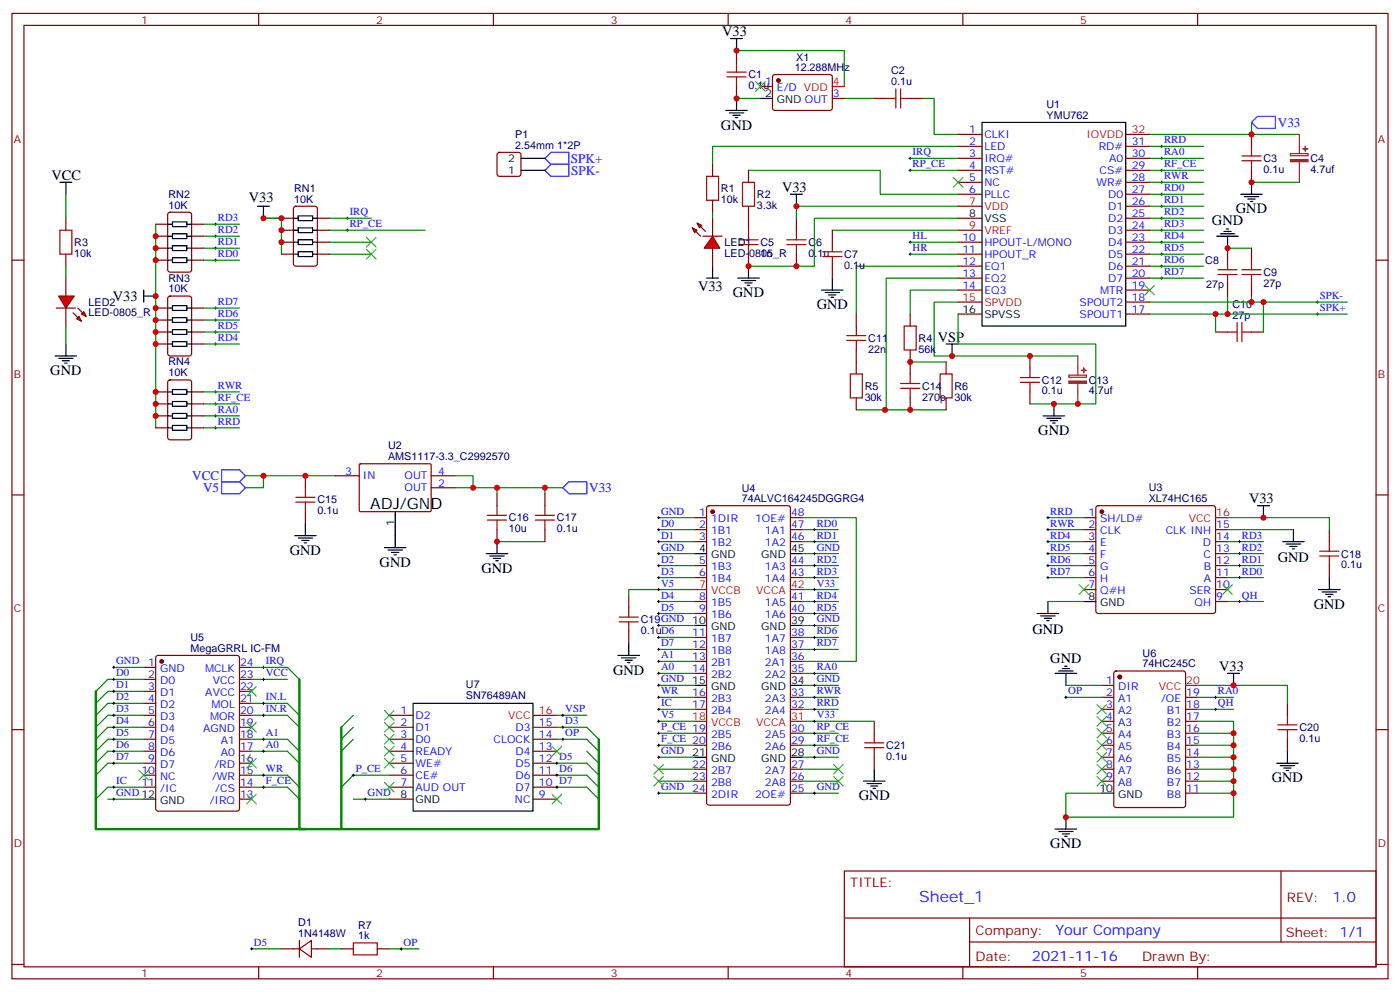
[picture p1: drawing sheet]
<svg xmlns="http://www.w3.org/2000/svg" width="412mm" height="292mm" viewBox="0 0 412 292" stroke-linecap="round" stroke-linejoin="round" font-family="sans-serif">
<g fill="none" stroke="#008700" stroke-width=".35">
<path d="M217 14.9h31.7v10.6M368.7 36.1v3.5M97 64.3h12.4M60 119h10.6M60 126h10.6M72.3 140.1h26.5M77.6 140.1v3.6h-5.3M134.1 140.1h5.2v3.6h-5.2M139.3 143.7h26.5M146.4 159.5h14.1M146.4 143.7v1.7M160.5 143.7v1.7"/>
<path d="M33.5 196.6h8.8M74.1 196.6h10.6l3.5 3.5M42.3 200.1h-10.6l-3.5 3.5M42.3 203.6h-10.6l-3.5 3.6M42.3 207.2h-10.6l-3.5 3.5M42.3 210.7h-10.6l-3.5 3.5M42.3 214.2h-10.6l-3.5 3.5M42.3 217.7h-10.6l-3.5 3.6M74.1 207.2h10.6l3.5 3.5M74.1 210.7h10.6l3.5 3.5M74.1 217.7h10.6l3.5 3.6M74.1 200.1h10.6"/>
<path d="M104.1 210.7l-3.6 3.5M104.1 214.2l-3.6 3.5M104.1 217.7l-3.6 3.6M164 217.7h8.9l3.5 3.6M164 214.2h8.9l3.5 3.5M164 210.7h8.9M31.7 235.4h10.6M42.3 221.3h-10.6l-3.5 3.5M42.3 224.8h-10.6l-3.5 3.5M42.3 231.8h-10.6l-3.5 3.6M74.1 221.3h10.6l3.5 3.5M74.1 228.3h10.6l3.5 3.5"/>
<path d="M74.1 231.8h10.6l3.5 3.6M104.1 235.4h10.6M114.7 228.3h-10.6l-3.6 3.5M164 224.8h8.9l3.5 3.5M164 228.3h8.9l3.5 3.5M164 231.8h8.9l3.5 3.6M172.9 221.3l3.5 3.5M74.1 279.5h8.8"/>
</g>
<g fill="none" stroke="#a10000" stroke-width=".35">
<path d="M217 18.4v2.8M214.1 22.6h5.7M214.1 21.2h5.7M217 22.6v2.9M17.6 67.8h3.6v7.1h-3.6zM87.1 147.9h5.7M87.1 146.5h5.7M90 143.7v2.8M90 147.9v2.8M143.6 153.2h5.6M143.6 151.8h5.6M146.4 148.9v2.9"/>
<path d="M146.4 153.2v2.8M157.7 153.2h5.6M157.7 151.8h5.6M160.5 148.9v2.9M160.5 153.2v2.8M391.6 159.5v2.8M185.2 178.9v2.9M388.8 163.8h5.6M388.8 162.3h5.6M391.6 163.8v2.8M182.4 183.2h5.6M182.4 181.8h5.6"/>
<path d="M185.2 183.2v2.8M254.7 218.8h5.6M257.5 216v2.8M376.4 214.9h5.7M376.4 213.5h5.7M379.2 210.7v2.8M379.2 214.9v2.8M254.7 220.2h5.6M257.5 220.2v2.8"/>
</g>
<g fill="none" stroke="#870000" stroke-width=".35">
<path d="M3.5 4h405.4v284.3h-405.4zM7.1 7.5h398.2v277.3h-398.2zM76.2 4v3.5M145.3 4v3.5M214.5 4v3.5M217 14.9v3.5M283.6 4v3.5M352.8 4v3.5M217 25.5v3.5M146.6 45.1l.5-.2h5.7l.5 .2 .2 .5v5.6l-.3 .5-.4 .2h-5.7l-.5-.2-.2-.5v-5.6zM3.5 76.6h3.6M19.4 64.3v3.5"/>
<path d="M19.4 74.9v3.5M405.3 76.6h3.6M105.9 136.8l.3-.2h20.6l.2 .3-.1 13.6-.3 .2h-20.6l-.2-.3zM3.5 145.8h3.6M90 140.1v3.6M90 150.7v3.5M98.8 140.1h7M127 140.1h7.1M127 143.7h7.1M146.4 145.4v3.5M146.4 156v3.5M160.5 145.4v3.5"/>
<path d="M160.5 156v3.5M391.6 156v3.5M405.3 145.8h3.6M185.2 175.4v3.5M391.6 166.6v3.5M42.3 196.6h3.6M46.1 193.2l.5-.2h23.2l.7 .5 .1 44.7-.5 .6-23.5 .1-.7-.5v-44.7zM70.6 196.6h3.5M185.2 186v3.5M3.5 214.9h3.6M42.3 200.1h3.6M42.3 203.6h3.6"/>
<path d="M42.3 207.2h3.6M42.3 210.7h3.6M42.3 214.2h3.6M42.3 217.7h3.6M70.6 200.1h3.5M70.6 203.6h3.5M70.6 207.2h3.5M70.6 210.7h3.5M70.6 214.2h3.5M70.6 217.7h3.5M114.7 210.7h7M114.7 214.2h7"/>
<path d="M114.7 217.7h7M157 210.7h7M157 214.2h7M157 217.7h7M257.5 212.4v3.6M379.2 207.2v3.5M379.2 217.7v3.6M405.3 214.9h3.6M42.3 221.3h3.6M42.3 224.8h3.6M42.3 228.3h3.6M42.3 231.8h3.6"/>
<path d="M70.6 221.3h3.5M70.6 224.8h3.5M70.6 228.3h3.5M70.6 231.8h3.5M70.6 235.4h3.5M114.7 221.3h7M114.7 224.8h7M114.7 228.3h7M114.7 231.8h7M114.7 235.4h7M157 221.3h7M157 224.8h7"/>
<path d="M157 228.3h7M157 231.8h7M157 235.4h7M257.5 223v3.6M248.7 256.5h156.6v28.3h-156.6zM377.3 256.6v20.8M82.9 279.5h5.3M88.2 279.5l3.5-2.5v4.9zM88.2 277v4.9M91.7 279.5h5.3M248.7 270.4h156.5M285.6 277.4h119.6"/>
<path d="M285.6 270.4v14.1M3.5 284.1h3.6M76.2 284.8v3.5M145.3 284.8v3.5M214.5 284.8v3.5M283.6 284.8v3.5M352.8 284.8v3.5M405.3 284.1h3.6"/>
</g>
<g fill="none" stroke="#000" stroke-width=".35">
<path d="M153.5 50.2h7M153.5 46.6h7M209.9 78.4v3.5M208.1 81.9h3.6M116.4 150.7v10.6M146.4 159.5v3.6M113.2 161.3h6.4M114.3 162h4.2M115.4 162.7h2.1M116.1 163.4h.7M143.2 163.1h6.4M144.3 163.8h4.2"/>
<path d="M145.3 164.5h2.2M146 165.2h.8M388.4 173.6h6.4M389.5 174.3h4.2M390.5 175h2.1M391.2 175.8h.7M391.6 170.1v3.5M182 193h6.4M183.1 193.7h4.2M184.1 194.5h2.2M184.9 195.2h.7M185.2 189.5v3.5"/>
<path d="M121.7 207.2h35.3v31.7h-35.3zM42.3 235.4h3.6M254.4 230.1h6.3M255.4 230.8h4.2M256.5 231.5h2.1M257.2 232.2h.7M257.5 226.6v3.5M376.1 224.8h6.3M377.1 225.5h4.3M378.2 226.2h2.1M378.9 226.9h.7M379.2 221.3v3.5"/>
</g>
<g fill="none" stroke="#000" stroke-width=".29">
<path d="M267.8 46.6h.7M268.1 46.3v.7M63.1 66h.8M63.1 69.6h.8M63.1 73.1h.8M63.1 76.6h.8M63.5 65.7v.7M63.5 69.2v.7M63.5 72.7v.7M63.5 76.3v.7M102 67.8h.7M102 64.3h.7"/>
<path d="M102.3 63.9v.7M102.3 67.5v.7M63.1 90.7h.8M63.1 94.3h.8M63.1 97.8h.8M63.5 90.4v.7M63.5 93.9v.7M63.5 97.4v.7M63.1 101.3h.8M63.1 119h.8M63.5 101v.7M63.5 118.6v.7"/>
<path d="M63.1 126h.8M63.5 125.7v.7M33.2 196.6h.7M33.5 196.2v.7M33.5 199.7v.7M77.3 196.6h.7M77.6 196.2v.7M77.6 199.7v.7M33.2 200.1h.7M33.2 203.6h.7M33.2 207.2h.7M33.2 210.7h.7"/>
<path d="M33.2 214.2h.7M33.2 217.7h.7M33.5 203.3v.7M33.5 206.8v.7M33.5 210.3v.7M33.5 213.9v.7M33.5 217.4v.7M77.3 200.1h.7M77.3 207.2h.7M77.3 210.7h.7M77.3 217.7h.7M77.6 206.8v.7"/>
<path d="M77.6 210.3v.7M77.6 217.4v.7M165.5 210.7h.7M165.5 214.2h.7M165.8 210.3v.7M165.8 213.9v.7M33.2 221.3h.7M33.2 224.8h.7M33.2 231.8h.7M33.2 235.4h.7M33.5 220.9v.7M33.5 224.4v.7"/>
<path d="M33.5 231.5v.7M33.5 235v.7M77.3 221.3h.7M77.3 228.3h.7M77.3 231.8h.7M77.6 220.9v.7M77.6 228v.7M77.6 231.5v.7M107.2 235.4h.7M107.6 235v.7M73.7 279.5h.7M74.1 279.1v.7"/>
</g>
<path d="M370.4 34.3h5.3v3.5h-5.3l-1.7-1.7zM160.5 50.2l1.8-1.8h5.3v3.5h-5.3zM160.5 46.6l1.8-1.7h5.3v3.5h-5.3zM65.3 138.4h5.3l1.7 1.7-1.7 1.8h-5.3zM65.3 141.9h5.3l1.7 1.8-1.7 1.7h-5.3zM165.8 143.7l1.8-1.8h5.3v3.5h-5.3z" fill="none" stroke="#00f" stroke-width=".35"/>
<circle cx="47.6" cy="194.8" r=".53" fill="#870000" stroke="#870000" stroke-width=".35"/>
<path d="M28.2 203.6v40.6h148.2v-26.5M88.2 200.1v44.1h1.8M100.5 214.2v30" fill="none" stroke="#008700" stroke-width=".71"/>
<g fill="#f00" stroke="#870000" stroke-width=".35">
<path d="M17.3 87.2h4.6l-2.5 3.5z"/>
<path d="M16.6 90.7h5.6z"/>
</g>
<g fill="#870000" stroke="#870000" stroke-width=".35">
<path d="M22.9 90.7l1.4 1.4z"/>
<path d="M21.5 92.1l1.4 1.5z"/>
</g>
<g fill="#f00" stroke="#870000" stroke-width=".35">
<path d="M24 92.5l.7-.7 .7 1.4z"/>
<path d="M22.6 93.9l.7-.7 .7 1.4z"/>
</g>
<g fill="none" stroke="#870000" stroke-width=".35">
<path d="M257.5 29h3.6M268.1 29h3.5M368.7 39.6v3.5M209.9 48.4v3.5M209.9 59v3.5M220.5 50.2v3.5M368.7 50.2v3.5M45.9 76.6h3.5M45.9 73.1h3.5M45.9 69.6h3.5M45.9 66h3.5M49.6 62.7l.5-.2h5.6l.7 .4v16.5l-.4 .7-5.9 .1-.7-.5v-16.5z"/>
<path d="M56.4 76.6h3.6M56.4 73.1h3.6M56.4 69.6h3.6M56.4 66h3.6M82.9 64.3h3.5M82.9 67.8h3.5M82.9 71.3h3.5M82.9 74.9h3.5M86.7 61l.4-.3h5.7l.6 .5 .1 16.5-.5 .6-5.9 .1-.6-.5-.1-16.4zM93.5 64.3h3.5M93.5 67.8h3.5M93.5 71.3h3.5"/>
<path d="M93.5 74.9h3.5M220.5 60.7v7.1M220.5 74.9v3.5M234.6 64.3v3.5M234.6 74.9v3.5M245.2 67.8v3.5M245.2 78.4v3.5M361.6 73.1v3.5M368.7 73.1v3.5M19.4 81.9v5.3M19.4 90.7v5.3M45.9 97.8h3.5"/>
<path d="M45.9 94.3h3.5M45.9 90.7h3.5M49.6 87.4l.5-.2h5.6l.7 .4v16.5l-.4 .7h-5.9l-.7-.4v-16.5zM56.4 97.8h3.6M56.4 94.3h3.6M56.4 90.7h3.6M252.2 92.5v3.5M268.1 92.5v3.5M358.1 97.8h3.5M361.6 83.7v3.5M368.7 97.8h3.5M368.7 83.7v3.5"/>
<path d="M45.9 101.3h3.5M45.9 119h3.5M45.9 115.4h3.5M49.6 112.1l.5-.2h5.6l.7 .4v16.5l-.4 .7h-5.9l-.7-.4v-16.5zM56.4 101.3h3.6M56.4 119h3.6M56.4 115.4h3.6M252.2 103.1v7M252.2 117.2v3.5M268.1 103.1v7M268.1 117.2v3.5M278.7 106.6v3.5"/>
<path d="M278.7 117.2v3.5M303.4 104.8v3.6M303.4 115.4v3.6M45.9 126h3.5M45.9 122.5h3.5M56.4 126h3.6M56.4 122.5h3.6M100.5 279.5h3.6M111.1 279.5h3.6"/>
</g>
<g fill="none" stroke="#000" stroke-width=".35">
<path d="M17.6 53.7h3.6M19.4 53.7v3.5M232.8 57.2h3.6M234.6 57.2v3.5M365.5 57.2h6.3M366.5 57.9h4.3M367.6 58.6h2.1M368.3 59.3h.7M368.7 53.7v3.5M49.4 76.6h1.4M49.4 73.1h1.4M49.4 69.6h1.4"/>
<path d="M49.4 66h1.4M50.8 75.9h4.2v1.4h-4.2zM50.8 72.4h4.2v1.4h-4.2zM50.8 68.9h4.2v1.4h-4.2zM50.8 65.3h4.2v1.4h-4.2zM55 76.6h1.4M55 73.1h1.4M55 69.6h1.4M55 66h1.4M75.8 60.7h3.6M77.6 60.7v3.6M86.4 64.3h1.4"/>
<path d="M86.4 67.8h1.4M86.4 71.3h1.4M86.4 74.9h1.4M87.8 63.6h4.3v1.4h-4.3zM87.8 67.1h4.3v1.4h-4.3zM87.8 70.6h4.3v1.4h-4.3zM87.8 74.2h4.3v1.4h-4.3zM92.1 64.3h1.4M92.1 67.8h1.4M92.1 71.3h1.4M92.1 74.9h1.4M220.5 78.4v3.5"/>
<path d="M358.4 69.6h6.4M359.5 68.9h4.2M360.5 68.2h2.2M361.2 67.5h.7M361.6 69.6v3.5M42.3 87.2h3.6M42.3 85.4v3.6M49.4 97.8h1.4M49.4 94.3h1.4M49.4 90.7h1.4M50.8 97.1h4.2v1.4h-4.2zM50.8 93.6h4.2v1.4h-4.2z"/>
<path d="M50.8 90h4.2v1.4h-4.2zM55 97.8h1.4M55 94.3h1.4M55 90.7h1.4M217.3 81.9h6.4M218.4 82.6h4.2M219.4 83.3h2.1M220.1 84h.7M242 85.4h6.4M243.1 86.1h4.2M244.1 86.9h2.1M244.8 87.6h.7"/>
<path d="M245.2 81.9v3.5M16.2 104.8h6.4M17.3 105.6h4.2M18.3 106.3h2.2M19 107h.8M19.4 101.3v3.5M49.4 101.3h1.4M49.4 119h1.4M49.4 115.4h1.4M50.8 100.6h4.2v1.4h-4.2zM50.8 118.3h4.2v1.4h-4.2zM50.8 114.7h4.2v1.4h-4.2z"/>
<path d="M55 101.3h1.4M55 119h1.4M55 115.4h1.4M278.7 101.3h3.5M280.5 101.3v3.5M310.4 119v3.5M49.4 126h1.4M49.4 122.5h1.4M50.8 125.3h4.2v1.4h-4.2zM50.8 121.8h4.2v1.4h-4.2zM55 126h1.4M55 122.5h1.4"/>
<path d="M307.3 122.5h6.3M308.3 123.2h4.3M309.4 123.9h2.1M310.1 124.6h.7"/>
</g>
<g fill="none" stroke="#008700" stroke-width=".35">
<path d="M248.7 29h8.8M271.6 29h3.6v10.6h7M338.7 39.6h44.1M19.4 57.2v7.1M220.5 50.2h38.8v7h22.9M268.1 50.2h14.1M268.1 46.6h14.1M282.2 43.1h-72.3v5.3M338.7 53.7h15.8M338.7 57.2h15.8M338.7 50.2h15.8M338.7 46.6h15.8"/>
<path d="M338.7 43.1h15.8M368.7 53.7h14.1M19.4 78.4v3.5M45.9 66v60M60 73.1h10.6M60 76.6h10.6M60 69.6h10.6M60 66h10.6M82.9 64.3h-5.3h5.3v10.6M97 67.8h28.2M97 74.9h12.4M97 71.3h12.4"/>
<path d="M209.9 62.5v1.8M245.2 67.8h37M268.1 74.9h14.1M268.1 71.3h14.1M282.2 64.3h-42.3v14.1h-19.4M282.2 60.7h-47.6v3.6M282.2 78.4h-30v14.1M338.7 74.9h15.8M338.7 71.3h15.8M338.7 64.3h15.8M338.7 78.4h15.8M338.7 67.8h15.8"/>
<path d="M338.7 60.7h15.8M361.6 73.1h7.1M19.4 96v5.3M60 97.8h10.6M60 94.3h10.6M60 90.7h10.6M282.2 92.5v8.8h40.6v17.7h-19.4M282.2 89h-7v15.8h42.3M282.2 85.4h-14.1v7.1M282.2 81.9h-21.1v38.8h-8.9M338.7 92.5h58.2M338.7 89h58.2"/>
<path d="M338.7 81.9h15.8M358.1 92.5v5.3M361.6 87.2v5.3M368.7 87.2v1.8M372.2 89v8.8M60 101.3h10.6M60 115.4h10.6M268.1 106.6h10.6M60 122.5h10.6M260.7 120.7h18M97 279.5h3.5M114.7 279.5h8.8"/>
</g>
<g fill="none" stroke="#000" stroke-width=".29">
<path d="M267.8 50.2h.7M268.1 49.8v.7M341.8 57.2h.7M341.8 53.7h.7M341.8 50.2h.7M341.8 46.6h.7M341.8 43.1h.7M342.2 42.8v.7M342.2 46.3v.7M342.2 49.8v.7M342.2 53.3v.7M342.2 56.9v.7"/>
<path d="M267.8 74.9h.7M267.8 71.3h.7M268.1 71v.7M268.1 74.5v.7M341.8 78.4h.7M341.8 74.9h.7M341.8 71.3h.7M341.8 67.8h.7M341.8 64.3h.7M341.8 60.7h.7M342.2 60.4v.7M342.2 63.9v.7"/>
<path d="M342.2 67.5v.7M342.2 71v.7M342.2 74.5v.7M342.2 78v.7M341.8 81.9h.7M342.2 81.6v.7M387.7 92.5h.7M387.7 89h.7M388.1 88.6v.7M388.1 92.1v.8M63.1 115.4h.8M63.5 115.1v.7"/>
<path d="M63.1 122.5h.8M63.5 122.1v.7M103.7 228.3h.7M104.1 228v.7M163.7 228.3h.7M163.7 231.8h.7M163.7 224.8h.7M164 224.4v.7M164 228v.7M164 231.5v.7M117.8 279.5h.7M118.2 279.1v.7"/>
</g>
<g fill="none" stroke="#a10000" stroke-width=".35">
<path d="M261.1 29h2.8M263.9 26.2v5.6M265.3 29h2.8M265.3 26.2v5.6M208.1 51.9h3.6v7.1h-3.6zM218.7 53.7h3.5v7h-3.5zM365.8 47.3h5.7M365.8 45.9h5.7M368.7 43.1v2.8M368.7 47.3v2.9M217.7 72h5.6M217.7 70.6h5.6"/>
<path d="M220.5 67.8v2.8M220.5 72v2.9M231.8 72h5.6M231.8 70.6h5.6M234.6 67.8v2.8M234.6 72v2.9M242.4 75.6h5.6M242.4 74.2h5.6M245.2 71.3v2.9M245.2 75.6v2.8M358.8 79.4h5.6M361.6 76.6v2.8"/>
<path d="M365.8 79.4h5.7M368.7 76.6v2.8M249.4 98.8h5.7M252.2 96v2.8M266.3 96h3.6v7.1h-3.6zM358.8 80.9h5.6M361.6 97.8h2.8M361.6 80.9v2.8M364.4 95v5.6M365.8 97.8h2.9M365.8 95v5.6M365.8 80.9h5.7"/>
<path d="M368.7 80.9v2.8M249.4 100.3h5.7M250.5 110.1h3.5v7.1h-3.5zM252.2 100.3v2.8M265.3 114.4h5.6M265.3 113h5.6M268.1 110.1v2.9M268.1 114.4v2.8M276.9 110.1h3.6v7.1h-3.6zM300.6 112.6h5.6M300.6 111.2h5.6M303.4 108.4v2.8"/>
<path d="M303.4 112.6v2.8M104.1 277.7h7v3.5h-7z"/>
</g>
<path d="M382.8 39.6v5.6M380.1 45.2h5.2v.7h-5.2zM382.8 47.7v6M314.9 110.5h5.1v.6h-5.1zM317.5 104.8v5.7M317.5 113v6" fill="none" stroke="#8c2424" stroke-width=".35"/>
<g fill="#8c2424" stroke="#8c2424" stroke-width=".35">
<path d="M380.1 47h5.2v.6h-5.2z"/>
<path d="M383.8 43.8l1.4 .1z"/>
<path d="M384.5 43.1v1.4z"/>
<path d="M314.9 112.3h5.1v.6h-5.1z"/>
<path d="M318.6 109.1h1.4z"/>
<path d="M319.2 108.4l.1 1.4z"/>
</g>
<g fill="#f00" stroke="#870000" stroke-width=".35">
<path d="M209.9 69.6l2.1 3.5h-4.6z"/>
<path d="M207.1 69.6h5.6z"/>
</g>
<g fill="#870000" stroke="#870000" stroke-width=".35">
<path d="M205 68.2l1.4 1.4z"/>
<path d="M206.4 66.7l1.4 1.5z"/>
</g>
<g fill="#f00" stroke="#870000" stroke-width=".35">
<path d="M203.9 67.1l1.4 .7-.7 .7z"/>
<path d="M205.3 65.7l1.4 .7-.7 .7z"/>
</g>
<g fill="none" stroke="#870000" stroke-width=".35">
<path d="M224 25.5h3.5M227.8 22.1l.4-.2 16.5 .1 .5 .6-.1 9.5-.6 .4h-16.5l-.5-.7v-9.2zM245.2 29h3.5M282.2 39.6h7.1M331.6 39.6h7.1M282.2 43.1h7.1M282.2 46.6h7.1M282.2 50.2h7.1M282.2 53.7h7.1M282.2 57.2h7.1M331.6 43.1h7.1M331.6 46.6h7.1"/>
<path d="M331.6 50.2h7.1M331.6 53.7h7.1M331.6 57.2h7.1M209.9 64.3v5.3M209.9 73.1v5.3M282.2 60.7h7.1M282.2 64.3h7.1M282.2 67.8h7.1M282.2 71.3h7.1M282.2 74.9h7.1M282.2 78.4h7.1M331.6 60.7h7.1"/>
<path d="M331.6 64.3h7.1M331.6 67.8h7.1M331.6 71.3h7.1M331.6 74.9h7.1M331.6 78.4h7.1M282.2 81.9h7.1M282.2 85.4h7.1M282.2 89h7.1M282.2 92.5h7.1M331.6 81.9h7.1M331.6 85.4h7.1M331.6 89h7.1"/>
<path d="M331.6 92.5h7.1M204.6 152.5h3.5M204.6 156h3.5M204.6 159.5h3.5M208.4 149.1l.4-.2h23.3l.7 .5v87l-.4 .7h-23.6l-.6-.4-.1-87.1zM232.8 152.5h3.6M232.8 156h3.6M232.8 159.5h3.6M319.3 152.5h3.5M319.3 156h3.5M319.3 159.5h3.5M323 149.1l.5-.2h33.9l.5 .2 .2 .5v30.4l-.3 .5-.4 .2h-33.9l-.5-.2-.2-.5v-30.4z"/>
<path d="M358.1 156h3.5M358.1 159.5h3.5M204.6 166.6h3.5M204.6 170.1h3.5M204.6 177.2h3.5M232.8 166.6h3.6M232.8 170.1h3.6M232.8 177.2h3.6M319.3 166.6h3.5M319.3 170.1h3.5M319.3 163.1h3.5M319.3 173.6h3.5"/>
<path d="M358.1 166.6h3.5M358.1 170.1h3.5M358.1 177.2h3.5M358.1 163.1h3.5M358.1 173.6h3.5M204.6 180.7h3.5M204.6 187.7h3.5M204.6 191.3h3.5M204.6 194.8h3.5M204.6 198.3h3.5M232.8 180.7h3.6M232.8 187.7h3.6"/>
<path d="M232.8 191.3h3.6M232.8 194.8h3.6M232.8 198.3h3.6M328.3 197.8l.5-.2h19.7l.7 .5v39l-.4 .7h-20l-.7-.4v-39.1zM204.6 205.4h3.5M204.6 208.9h3.5M204.6 216h3.5M204.6 219.5h3.5M232.8 205.4h3.6M232.8 208.9h3.6M232.8 216h3.6M232.8 219.5h3.6"/>
<path d="M324.6 205.4h3.5M324.6 208.9h3.5M324.6 216h3.5M324.6 219.5h3.5M324.6 201.9h3.5M324.6 212.4h3.5M349.2 205.4h3.6M349.2 208.9h3.6M349.2 216h3.6M349.2 219.5h3.6M349.2 212.4h3.6M204.6 226.6h3.5"/>
<path d="M204.6 230.1h3.5M204.6 233.6h3.5M232.8 226.6h3.6M232.8 230.1h3.6M232.8 233.6h3.6M324.6 226.6h3.5M324.6 230.1h3.5M324.6 223h3.5M349.2 226.6h3.6M349.2 230.1h3.6M349.2 233.6h3.6M349.2 223h3.6"/>
</g>
<g fill="none" stroke="#008700" stroke-width=".35">
<path d="M217 29h7M194 152.5h10.6M194 156h10.6M194 159.5h10.6M236.4 152.5h15.8v42.3h-15.8M236.4 156h10.5M236.4 159.5h10.5M308.7 152.5h10.6M308.7 156h10.6M308.7 159.5h10.6M361.6 152.5h30v3.5M361.6 156h19.4"/>
<path d="M361.6 159.5h10.6M194 163.1h10.6M194 166.6h10.6M194 170.1h10.6M194 177.2h10.6M204.6 173.6h-19.4v1.8M236.4 163.1h10.5M236.4 166.6h10.5M236.4 170.1h10.5M236.4 177.2h10.5M236.4 173.6h10.5M308.7 163.1h10.6"/>
<path d="M308.7 166.6h10.6M308.7 170.1h10.6M308.7 177.2h10.6M361.6 163.1h10.6M361.6 166.6h10.6M361.6 170.1h10.6M361.6 177.2h10.6M194 180.7h10.6M194 187.7h10.6M194 191.3h10.6M194 184.2h10.6M194 194.8h10.6"/>
<path d="M194 198.3h10.6M236.4 180.7h10.5M236.4 187.7h10.5M236.4 191.3h10.5M236.4 184.2h10.5M236.4 198.3h10.5M194 201.9h10.6M194 205.4h10.6M194 208.9h10.6M194 219.5h10.6M194 212.4h10.6M194 216h10.6"/>
<path d="M236.4 212.4h21.1M236.4 201.9h10.5M236.4 205.4h10.5M236.4 208.9h10.5M236.4 219.5h10.5M236.4 216h10.5M314 201.9h10.6M314 205.4h10.6M352.8 201.9h26.4v5.3M352.8 212.4h10.6v3.6M352.8 216h10.6v17.6M352.8 205.4h10.6"/>
<path d="M352.8 208.9h10.6M352.8 219.5h10.6M194 223h10.6M194 226.6h10.6M194 230.1h10.6M194 233.6h10.6M236.4 223h10.5M236.4 226.6h10.5M236.4 230.1h10.5M236.4 233.6h10.5M324.6 233.6h-10.6v7.1h49.4v-7.1M352.8 223h10.6"/>
<path d="M352.8 226.6h10.6M352.8 230.1h10.6M352.8 233.6h10.6"/>
</g>
<g fill="none" stroke="#000" stroke-width=".35">
<path d="M215.2 11.4h3.5M217 11.4v3.5M213.8 32.5h6.3M214.8 33.2h4.3M215.9 33.9h2.1M216.6 34.6h.7M217 29v3.5M224 29h3.5M289.3 36.1h42.3v59.9h-42.3zM86.8 157.8h6.3M87.8 158.5h4.3M88.9 159.2h2.1"/>
<path d="M89.6 159.9h.7M90 154.2v3.6M370.4 148.9h3.5M372.2 148.9v3.6M377.8 159.5h6.4M381 156v3.5M204.6 163.1h3.5M232.8 163.1h3.6M308.7 177.2v3.5M319.3 177.2h3.5M378.9 160.2h4.2M379.9 160.9h2.2"/>
<path d="M380.6 161.6h.8M204.6 184.2h3.5M232.8 184.2h3.6M305.5 180.7h6.4M306.6 181.4h4.2M307.6 182.1h2.1M308.3 182.8h.7M310.8 198.3h6.3M311.9 197.6h4.2M312.9 196.9h2.1M313.6 196.2h.7M314 198.3v3.6"/>
<path d="M361.6 198.3h3.5M363.4 198.3v3.6M204.6 201.9h3.5M232.8 201.9h3.6M204.6 223h3.5M232.8 223h3.6M324.6 233.6h3.5M310.8 244.2h6.3M311.9 244.9h4.2M312.9 245.6h2.1M313.6 246.3h.7M314 240.7v3.5"/>
</g>
<g fill="#870000" stroke="#870000" stroke-width=".35">
<circle cx="229.3" cy="23.7" r=".53"/>
<circle cx="209.9" cy="150.7" r=".53"/>
<circle cx="324.6" cy="150.7" r=".53"/>
<circle cx="329.8" cy="199.4" r=".53"/>
</g>
<path d="M245.2 25.5h3.5M358.1 152.5h3.5M204.6 173.6h3.5M232.8 173.6h3.6M204.6 212.4h3.5M232.8 212.4h3.6M349.2 201.9h3.6" fill="none" stroke="#f00" stroke-width=".35"/>
<g fill="none" stroke="#000" stroke-width=".29">
<path d="M193.7 159.5h.7M193.7 156h.7M193.7 152.5h.7M194 152.1v.7M194 155.6v.8M194 159.2v.7M239.5 159.5h.7M239.5 156h.7M239.9 155.6v.8M239.9 159.2v.7M308.3 159.5h.7M308.3 156h.7"/>
<path d="M308.3 152.5h.7M308.7 152.1v.7M308.7 155.6v.8M308.7 159.2v.7M364.8 159.5h.7M365.1 159.2v.7M193.7 170.1h.7M193.7 166.6h.7M193.7 163.1h.7M193.7 177.2h.7M193.7 173.6h.7M194 162.7v.7"/>
<path d="M194 166.2v.7M194 169.8v.7M194 173.3v.7M194 176.8v.7M239.5 170.1h.7M239.5 166.6h.7M239.5 163.1h.7M239.5 177.2h.7M239.5 173.6h.7M239.9 162.7v.7M239.9 166.2v.7M239.9 169.8v.7"/>
<path d="M239.9 173.3v.7M239.9 176.8v.7M308.3 170.1h.7M308.3 166.6h.7M308.3 163.1h.7M308.7 162.7v.7M308.7 166.2v.7M308.7 169.8v.7M364.8 170.1h.7M364.8 166.6h.7M364.8 163.1h.7M364.8 177.2h.7"/>
<path d="M365.1 162.7v.7M365.1 166.2v.7M365.1 169.8v.7M365.1 176.8v.7M193.7 184.2h.7M193.7 180.7h.7M193.7 187.7h.7M193.7 191.3h.7M193.7 194.8h.7M193.7 198.3h.7M194 180.3v.7M194 183.9v.7"/>
<path d="M194 187.4v.7M194 190.9v.7M194 194.5v.7M194 198v.7M239.5 184.2h.7M239.5 180.7h.7M239.5 187.7h.7M239.5 191.3h.7M239.5 198.3h.7M239.9 180.3v.7M239.9 183.9v.7M239.9 187.4v.7"/>
<path d="M239.9 190.9v.7M239.9 198v.7M165.5 217.7h.7M165.8 217.4v.7M193.7 208.9h.7M193.7 205.4h.7M193.7 212.4h.7M193.7 201.9h.7M193.7 216h.7M193.7 219.5h.7M194 201.5v.7M194 205v.7"/>
<path d="M194 208.6v.7M194 212.1v.7M194 215.6v.7M194 219.1v.8M239.5 208.9h.7M239.5 205.4h.7M239.5 212.4h.7M239.5 201.9h.7M239.5 216h.7M239.5 219.5h.7M239.9 201.5v.7M239.9 205v.7"/>
<path d="M239.9 208.6v.7M239.9 212.1v.7M239.9 215.6v.7M239.9 219.1v.8M313.6 205.4h.7M314 205v.7M357.7 208.9h.7M357.7 205.4h.7M358.1 205v.7M358.1 208.6v.7M193.7 223h.7M193.7 233.6h.7"/>
<path d="M194 222.7v.7M194 233.3v.7M239.5 223h.7M239.5 233.6h.7M239.9 222.7v.7M239.9 233.3v.7"/>
</g>
<g fill="none" stroke="#3c3" stroke-width=".35">
<path d="M222.6 24.1l2.8 2.8M225.4 24.1l-2.8 2.8M280.8 52.3l2.8 2.8M283.6 52.3l-2.8 2.8M107.9 69.9l2.9 2.8M107.9 73.4l2.9 2.9M110.8 69.9l-2.9 2.8M110.8 73.4l-2.9 2.9M337.3 84l2.8 2.9M340.1 84l-2.8 2.9M317.9 172.2l2.8 2.8M320.7 172.2l-2.8 2.8"/>
<path d="M360.2 172.2l2.8 2.8M363 172.2l-2.8 2.8M72.7 202.2l2.8 2.8M72.7 212.8l2.8 2.8M75.5 202.2l-2.8 2.8M75.5 212.8l-2.8 2.8M113.2 219.9l2.9 2.8M113.2 209.3l2.9 2.8M113.2 212.8l2.9 2.8M113.2 216.3l2.9 2.8M116.1 219.9l-2.9 2.8M116.1 209.3l-2.9 2.8"/>
<path d="M116.1 212.8l-2.9 2.8M116.1 216.3l-2.9 2.8M162.6 219.9l2.9 2.8M165.5 219.9l-2.9 2.8M323.1 218.1l2.9 2.8M323.1 214.6l2.9 2.8M323.1 211l2.9 2.9M323.1 207.5l2.9 2.8M326 218.1l-2.9 2.8M326 214.6l-2.9 2.8M326 211l-2.9 2.9M326 207.5l-2.9 2.8"/>
<path d="M40.9 226.9l2.8 2.8M43.7 226.9l-2.8 2.8M72.7 223.4l2.8 2.8M72.7 234l2.8 2.8M75.5 223.4l-2.8 2.8M75.5 234l-2.8 2.8M113.2 230.4l2.9 2.9M113.2 223.4l2.9 2.8M116.1 230.4l-2.9 2.9M116.1 223.4l-2.9 2.8M162.6 234l2.9 2.8M165.5 234l-2.9 2.8"/>
<path d="M192.6 225.1l2.8 2.9M192.6 228.7l2.8 2.8M195.4 225.1l-2.8 2.9M195.4 228.7l-2.8 2.8M245.5 228.7l2.9 2.8M245.5 225.1l2.9 2.9M248.4 228.7l-2.9 2.8M248.4 225.1l-2.9 2.9M323.1 228.7l2.9 2.8M323.1 225.1l2.9 2.9M323.1 221.6l2.9 2.8M326 228.7l-2.9 2.8"/>
<path d="M326 225.1l-2.9 2.9M326 221.6l-2.9 2.8"/>
</g>
<g fill="#c00">
<circle cx="217" cy="14.9" r=".88"/>
<circle cx="217" cy="29" r=".88"/>
<circle cx="363.4" cy="201.9" r=".88"/>
<circle cx="372.2" cy="152.5" r=".88"/>
<circle cx="160.5" cy="143.7" r=".88"/>
<circle cx="146.4" cy="159.5" r=".88"/>
<circle cx="90" cy="140.1" r=".88"/>
<circle cx="77.6" cy="140.1" r=".88"/>
<circle cx="146.4" cy="143.7" r=".88"/>
<circle cx="139.3" cy="143.7" r=".88"/>
<circle cx="77.6" cy="64.3" r=".88"/>
<circle cx="82.9" cy="64.3" r=".88"/>
<circle cx="82.9" cy="71.3" r=".88"/>
<circle cx="82.9" cy="67.8" r=".88"/>
<circle cx="45.9" cy="87.2" r=".88"/>
<circle cx="45.9" cy="76.6" r=".88"/>
<circle cx="45.9" cy="73.1" r=".88"/>
<circle cx="45.9" cy="69.6" r=".88"/>
<circle cx="45.9" cy="101.3" r=".88"/>
<circle cx="45.9" cy="97.8" r=".88"/>
<circle cx="45.9" cy="94.3" r=".88"/>
<circle cx="45.9" cy="90.7" r=".88"/>
<circle cx="45.9" cy="122.5" r=".88"/>
<circle cx="45.9" cy="119" r=".88"/>
<circle cx="45.9" cy="115.4" r=".88"/>
<circle cx="361.6" cy="73.1" r=".88"/>
<circle cx="372.2" cy="89" r=".88"/>
<circle cx="358.1" cy="92.5" r=".88"/>
<circle cx="368.7" cy="89" r=".88"/>
<circle cx="361.6" cy="92.5" r=".88"/>
<circle cx="368.7" cy="53.7" r=".88"/>
<circle cx="280.5" cy="104.8" r=".88"/>
<circle cx="368.7" cy="39.6" r=".88"/>
<circle cx="260.7" cy="120.7" r=".88"/>
<circle cx="310.4" cy="119" r=".88"/>
<circle cx="317.5" cy="119" r=".88"/>
<circle cx="303.4" cy="104.8" r=".88"/>
<circle cx="234.6" cy="60.7" r=".88"/>
<circle cx="234.6" cy="78.4" r=".88"/>
<circle cx="220.5" cy="78.4" r=".88"/>
<circle cx="268.1" cy="106.6" r=".88"/>
<circle cx="268.1" cy="120.7" r=".88"/>
<circle cx="363.4" cy="219.5" r=".88"/>
<circle cx="363.4" cy="223" r=".88"/>
<circle cx="363.4" cy="226.6" r=".88"/>
<circle cx="363.4" cy="230.1" r=".88"/>
<circle cx="363.4" cy="233.6" r=".88"/>
<circle cx="314" cy="240.7" r=".88"/>
<circle cx="363.4" cy="216" r=".88"/>
</g>
<text font-size="4.6" x="109" y="150">ADJ/GND</text>
<text font-size="4.6" fill="#00f" x="270.8" y="265.6">Sheet_1</text>
<g font-size="4.2">
<text x="212.7" y="10.7">V33</text>
<text x="212.4" y="38.2">GND</text>
<text x="15.2" y="53">VCC</text>
<text x="73.3" y="59.6">V33</text>
<text x="230.4" y="56.5">V33</text>
<text x="364.1" y="62.9">GND</text>
<text x="357" y="66.4">GND</text>
<text x="33.3" y="88.6">V33</text>
<text x="205.6" y="85.8">V33</text>
<text x="215.9" y="87.6">GND</text>
<text x="240.6" y="91.1">GND</text>
<text x="276.2" y="100.6">VSP</text>
<text x="14.8" y="110.5">GND</text>
<text x="305.9" y="128.1">GND</text>
<text x="367.9" y="148.2">V33</text>
<text x="85.4" y="163.4">GND</text>
<text x="111.8" y="166.9">GND</text>
<text x="376.4" y="165.5">GND</text>
<text x="141.8" y="168.7">GND</text>
<text x="387" y="179.3">GND</text>
<text x="304.1" y="186.7">GND</text>
<text x="309.4" y="195.2">GND</text>
<text x="359.1" y="197.6">V33</text>
<text x="180.6" y="198.7">GND</text>
<text x="374.6" y="230.4">GND</text>
<text x="252.9" y="235.7">GND</text>
<text x="309.4" y="249.8">GND</text>
</g>
<g font-size="4.2" fill="#00f">
<text x="392.5" y="265.8">1.0</text>
<text x="310.9" y="275.4">Your Company</text>
<text x="304" y="283.2">2021-11-16</text>
</g>
<g font-size="3.9" fill="#00f">
<text x="376.4" y="37.3">V33</text>
<text x="168.2" y="48">SPK+</text>
<text x="168.3" y="51.5">SPK-</text>
<text x="56.6" y="141.4">VCC</text>
<text x="59.8" y="144.9">V5</text>
<text x="173.6" y="144.9">V33</text>
</g>
<g font-size="3.9" fill="#800">
<text x="250.5" y="261.1">TITLE:</text>
<text x="379.1" y="265.8">REV:</text>
<text x="287.4" y="275.3">Company:</text>
<text x="378.7" y="275.9">Sheet: 1/1</text>
<text x="287.4" y="283">Date:</text>
<text x="336.4" y="283.1">Drawn By:</text>
</g>
<g font-size="3.2" fill="#800">
<text x="41.6" y="6.9">1</text>
<text x="110.8" y="6.9">2</text>
<text x="179.9" y="6.9">3</text>
<text x="249.1" y="6.9">4</text>
<text x="318.2" y="6.9">5</text>
<text x="4.1" y="42.1">A</text>
<text x="405.9" y="42.1">A</text>
<text x="4.1" y="111.2">B</text>
<text x="405.9" y="111.2">B</text>
<text x="4.1" y="180.3">C</text>
<text x="405.9" y="180.3">C</text>
<text x="4.1" y="249.5">D</text>
<text x="405.9" y="249.5">D</text>
<text x="41.6" y="287.8">1</text>
<text x="110.8" y="287.8">2</text>
<text x="179.9" y="287.8">3</text>
<text x="249.1" y="287.8">4</text>
<text x="318.2" y="287.8">5</text>
</g>
<g font-size="3.2" fill="#000080">
<text x="234.6" y="17.8">X1</text>
<text x="220.5" y="23">C1</text>
<text x="234.1" y="20.8">12.288MHz</text>
<text x="262.5" y="21.9">C2</text>
<text x="220.5" y="26.2">0.1u</text>
<text x="262.5" y="25.1">0.1u</text>
<text x="308.3" y="34.9">YMU762</text>
<text x="308.3" y="31.8">U1</text>
<text x="151.8" y="40.7">P1</text>
<text x="151.8" y="43.8">2.54mm 1*2P</text>
<text x="372.2" y="47.8">C3</text>
<text x="386" y="47.7">C4</text>
<text x="372.2" y="51">0.1u</text>
<text x="386" y="50.9">4.7uf</text>
<text x="49.6" y="58.2">RN2</text>
<text x="86.7" y="59.7">10K</text>
<text x="86.7" y="56.5">RN1</text>
<text x="212.4" y="59.8">10k</text>
<text x="212.4" y="56.6">R1</text>
<text x="223" y="58.4">R2</text>
<text x="49.6" y="61.5">10K</text>
<text x="223" y="61.6">3.3k</text>
<text x="21.9" y="75.6">10k</text>
<text x="21.9" y="72.4">R3</text>
<text x="213.4" y="75.7">LED-0805_R</text>
<text x="213.4" y="72.5">LED1</text>
<text x="224" y="75.7">1n</text>
<text x="224" y="72.5">C5</text>
<text x="238.1" y="75.7">0.1u</text>
<text x="238.1" y="72.5">C6</text>
<text x="248.7" y="76">C7</text>
<text x="355.1" y="77.8">C8</text>
<text x="49.6" y="82.9">RN3</text>
<text x="248.7" y="79.2">0.1u</text>
<text x="372.2" y="81.3">C9</text>
<text x="49.6" y="86.1">10K</text>
<text x="355.3" y="84.9">27p</text>
<text x="372.2" y="84.5">27p</text>
<text x="26.1" y="93.2">LED-0805_R</text>
<text x="26.1" y="90">LED2</text>
<text x="363" y="93.9">27p</text>
<text x="363" y="90.7">C10</text>
<text x="255.8" y="100.7">C11</text>
<text x="270.6" y="100.7">R4</text>
<text x="49.6" y="107.6">RN4</text>
<text x="255.8" y="103.9">22n</text>
<text x="270.6" y="103.9">56k</text>
<text x="49.6" y="110.8">10K</text>
<text x="306.9" y="113">C12</text>
<text x="320.7" y="113">C13</text>
<text x="254.7" y="118">30k</text>
<text x="254.7" y="114.8">R5</text>
<text x="271.6" y="118">270p</text>
<text x="271.6" y="114.8">C14</text>
<text x="281.2" y="118">30k</text>
<text x="281.2" y="114.8">R6</text>
<text x="306.9" y="116.1">0.1u</text>
<text x="320.7" y="116.1">4.7uf</text>
<text x="114.3" y="135.4">AMS1117-3.3_C2992570</text>
<text x="114.3" y="132.2">U2</text>
<text x="93.5" y="148.2">C15</text>
<text x="218.5" y="147.8">74ALVC164245DGGRG4</text>
<text x="218.5" y="144.8">U4</text>
<text x="338.4" y="147.9">XL74HC165</text>
<text x="338.4" y="144.7">U3</text>
<text x="93.5" y="151.4">0.1u</text>
<text x="149.9" y="153.6">C16</text>
<text x="164" y="153.5">C17</text>
<text x="149.9" y="156.8">10u</text>
<text x="164" y="156.7">0.1u</text>
<text x="395.1" y="167.4">0.1u</text>
<text x="395.1" y="164.2">C18</text>
<text x="188.7" y="183.5">C19GND</text>
<text x="56.1" y="191.9">MegaGRRL IC-FM</text>
<text x="56.1" y="188.8">U5</text>
<text x="188.7" y="186.7">0.1uD6</text>
<text x="336.6" y="196.6">74HC245C</text>
<text x="336.6" y="193.4">U6</text>
<text x="137.2" y="202.7">U7</text>
<text x="137.2" y="205.9">SN76489AN</text>
<text x="382.8" y="215.3">C20</text>
<text x="261.1" y="220.6">C21</text>
<text x="382.8" y="218.6">0.1u</text>
<text x="261.1" y="223.7">0.1u</text>
<text x="87.9" y="275.9">1N4148W</text>
<text x="87.9" y="272.7">D1</text>
<text x="105.5" y="273.5">R7</text>
<text x="105.5" y="276.6">1k</text>
</g>
<g font-size="3.2" fill="#00f">
<text x="225.3" y="25.1">1</text>
<text x="228.8" y="26.9">E/D VDD</text>
<text x="245.4" y="28.6">3</text>
<text x="285.5" y="39.2">1</text>
<text x="290" y="40.6">CLKI</text>
<text x="268.8" y="45.8">IRQ</text>
<text x="285.5" y="42.8">2</text>
<text x="285.5" y="46.3">3</text>
<text x="290" y="44.2">LED</text>
<text x="290" y="47.7">IRQ#</text>
<text x="323.7" y="44.2">RD#</text>
<text x="326.7" y="47.7">A0</text>
<text x="333.4" y="46.3">30</text>
<text x="333.4" y="42.8">31</text>
<text x="342.9" y="45.8">RA0</text>
<text x="342.9" y="42.2">RRD</text>
<text x="268.8" y="49.3">RP_CE</text>
<text x="285.5" y="49.8">4</text>
<text x="285.5" y="53.3">5</text>
<text x="290" y="51.2">RST#</text>
<text x="323.9" y="51.2">CS#</text>
<text x="333.4" y="53.3">28</text>
<text x="333.4" y="49.8">29</text>
<text x="342.9" y="52.8">RWR</text>
<text x="342.9" y="49.3">RF_CE</text>
<text x="285.5" y="56.9">6</text>
<text x="290" y="54.8">NC</text>
<text x="290" y="58.3">PLLC</text>
<text x="323" y="54.8">WR#</text>
<text x="326.4" y="58.3">D0</text>
<text x="333.4" y="56.9">27</text>
<text x="342.9" y="59.9">RD1</text>
<text x="342.9" y="56.3">RD0</text>
<text x="64.2" y="65.2">RD3</text>
<text x="103" y="63.4">IRQ</text>
<text x="326.4" y="65.3">D2</text>
<text x="326.4" y="61.8">D1</text>
<text x="333.4" y="63.9">25</text>
<text x="333.4" y="60.4">26</text>
<text x="342.9" y="63.4">RD2</text>
<text x="64.2" y="68.7">RD2</text>
<text x="103" y="66.9">RP_CE</text>
<text x="268.8" y="70.4">HL</text>
<text x="283.5" y="71">10</text>
<text x="326.4" y="68.9">D3</text>
<text x="333.4" y="71">23</text>
<text x="333.4" y="67.5">24</text>
<text x="342.9" y="70.4">RD4</text>
<text x="342.9" y="66.9">RD3</text>
<text x="64.2" y="72.2">RD1</text>
<text x="64.2" y="75.7">RD0</text>
<text x="268.8" y="74">HR</text>
<text x="283.5" y="74.5">11</text>
<text x="290" y="72.4">HPOUT-L/MONO</text>
<text x="290" y="75.9">HPOUT_R</text>
<text x="326.4" y="75.9">D5</text>
<text x="326.4" y="72.4">D4</text>
<text x="333.4" y="74.5">22</text>
<text x="342.9" y="77.5">RD6</text>
<text x="342.9" y="74">RD5</text>
<text x="283.5" y="78">12</text>
<text x="283.5" y="81.6">13</text>
<text x="290" y="79.4">EQ1</text>
<text x="290" y="83">EQ2</text>
<text x="326.4" y="83">D7</text>
<text x="326.4" y="79.4">D6</text>
<text x="333.4" y="81.6">20</text>
<text x="333.4" y="78">21</text>
<text x="342.9" y="81">RD7</text>
<text x="64.2" y="89.9">RD7</text>
<text x="283.5" y="85.1">14</text>
<text x="290" y="86.5">EQ3</text>
<text x="324.1" y="86.5">MTR</text>
<text x="333.4" y="88.6">18</text>
<text x="333.4" y="85.1">19</text>
<text x="388.8" y="88.1">SPK-</text>
<text x="64.2" y="93.4">RD6</text>
<text x="318" y="93.6">SPOUT1</text>
<text x="318" y="90">SPOUT2</text>
<text x="333.4" y="92.1">17</text>
<text x="388.8" y="91.6">SPK+</text>
<text x="64.2" y="96.9">RD5</text>
<text x="64.2" y="100.4">RD4</text>
<text x="64.2" y="118.1">RF_CE</text>
<text x="64.2" y="114.5">RWR</text>
<text x="64.2" y="125.1">RRD</text>
<text x="64.2" y="121.6">RA0</text>
<text x="101.7" y="139.8">3</text>
<text x="106.9" y="141.2">IN</text>
<text x="119.2" y="141.2">OUT</text>
<text x="129.1" y="139.8">4</text>
<text x="129.1" y="143.3">2</text>
<text x="119.2" y="144.7">OUT</text>
<text x="194.7" y="151.6">GND</text>
<text x="194.7" y="155.1">D0</text>
<text x="205.9" y="152.1">1</text>
<text x="205.9" y="155.6">2</text>
<text x="209.4" y="153.9">1DIR</text>
<text x="222.4" y="153.9">1OE#</text>
<text x="233" y="155.6">47</text>
<text x="233" y="152.1">48</text>
<text x="240.6" y="155.1">RD0</text>
<text x="309.4" y="155.1">RWR</text>
<text x="309.4" y="151.6">RRD</text>
<text x="320.6" y="152.1">1</text>
<text x="320.6" y="155.6">2</text>
<text x="324.1" y="153.9">SH/LD#</text>
<text x="358.2" y="155.6">15</text>
<text x="194.7" y="158.6">D1</text>
<text x="205.9" y="159.2">3</text>
<text x="209.4" y="157.4">1B1</text>
<text x="209.4" y="160.9">1B2</text>
<text x="225.3" y="160.9">1A2</text>
<text x="225.3" y="157.4">1A1</text>
<text x="233" y="159.2">46</text>
<text x="240.6" y="158.6">RD1</text>
<text x="309.4" y="158.6">RD4</text>
<text x="320.6" y="159.2">3</text>
<text x="324.1" y="157.4">CLK</text>
<text x="324.1" y="160.9">E</text>
<text x="343.4" y="157.4">CLK INH</text>
<text x="354.3" y="160.9">D</text>
<text x="358.2" y="159.2">14</text>
<text x="365.8" y="158.6">RD3</text>
<text x="194.7" y="162.2">GND</text>
<text x="194.7" y="165.7">D2</text>
<text x="205.9" y="166.2">5</text>
<text x="209.4" y="168">1B3</text>
<text x="225.3" y="168">1A3</text>
<text x="233" y="166.2">44</text>
<text x="240.6" y="162.2">GND</text>
<text x="240.6" y="165.7">RD2</text>
<text x="309.4" y="162.2">RD5</text>
<text x="309.4" y="165.7">RD6</text>
<text x="320.6" y="162.7">4</text>
<text x="320.6" y="166.2">5</text>
<text x="324.1" y="164.5">F</text>
<text x="324.1" y="168">G</text>
<text x="354.5" y="164.5">C</text>
<text x="354.6" y="168">B</text>
<text x="358.2" y="166.2">12</text>
<text x="358.2" y="162.7">13</text>
<text x="365.8" y="165.7">RD1</text>
<text x="365.8" y="162.2">RD2</text>
<text x="194.7" y="172.8">V5</text>
<text x="194.7" y="169.2">D3</text>
<text x="205.9" y="169.8">6</text>
<text x="209.4" y="171.5">1B4</text>
<text x="225.3" y="171.5">1A4</text>
<text x="233" y="169.8">43</text>
<text x="240.6" y="172.8">V33</text>
<text x="240.6" y="169.2">RD3</text>
<text x="309.4" y="169.2">RD7</text>
<text x="320.6" y="169.8">6</text>
<text x="320.6" y="173.3">7</text>
<text x="324.1" y="171.5">H</text>
<text x="354.6" y="171.5">A</text>
<text x="358.2" y="173.3">10</text>
<text x="358.2" y="169.8">11</text>
<text x="365.8" y="169.2">RD0</text>
<text x="194.7" y="176.3">D4</text>
<text x="194.7" y="179.8">D5</text>
<text x="205.9" y="176.8">8</text>
<text x="209.4" y="178.6">1B5</text>
<text x="225.3" y="178.6">1A5</text>
<text x="233" y="176.8">41</text>
<text x="240.6" y="176.3">RD4</text>
<text x="240.6" y="179.8">RD5</text>
<text x="324.1" y="175">Q#H</text>
<text x="350.4" y="175">SER</text>
<text x="351.9" y="178.6">QH</text>
<text x="358.2" y="176.8">9</text>
<text x="365.8" y="176.3">QH</text>
<text x="205.9" y="180.3">9</text>
<text x="209.4" y="182.1">1B6</text>
<text x="225.3" y="182.1">1A6</text>
<text x="233" y="180.3">40</text>
<text x="240.6" y="183.3">GND</text>
<text x="194.7" y="190.4">D7</text>
<text x="203.9" y="187.4">11</text>
<text x="203.9" y="190.9">12</text>
<text x="209.4" y="189.2">1B7</text>
<text x="225.3" y="189.2">1A7</text>
<text x="233" y="190.9">37</text>
<text x="233" y="187.4">38</text>
<text x="240.6" y="186.9">RD6</text>
<text x="240.6" y="190.4">RD7</text>
<text x="34.2" y="195.7">GND</text>
<text x="43.7" y="196.2">1</text>
<text x="47.2" y="198">GND</text>
<text x="60.4" y="198">MCLK</text>
<text x="70.7" y="196.2">24</text>
<text x="78.3" y="195.7">IRQ</text>
<text x="194.7" y="193.9">A1</text>
<text x="194.7" y="197.4">A0</text>
<text x="203.9" y="194.5">13</text>
<text x="203.9" y="198">14</text>
<text x="209.4" y="192.7">1B8</text>
<text x="209.4" y="196.2">2B1</text>
<text x="225.3" y="196.2">2A1</text>
<text x="225.3" y="192.7">1A8</text>
<text x="233" y="198">35</text>
<text x="233" y="194.5">36</text>
<text x="240.6" y="197.4">RA0</text>
<text x="34.2" y="199.2">D0</text>
<text x="34.2" y="202.7">D1</text>
<text x="43.7" y="199.7">2</text>
<text x="43.7" y="203.3">3</text>
<text x="47.2" y="201.5">D0</text>
<text x="62.6" y="201.5">VCC</text>
<text x="70.7" y="203.3">22</text>
<text x="70.7" y="199.7">23</text>
<text x="78.3" y="199.2">VCC</text>
<text x="194.7" y="201">GND</text>
<text x="209.4" y="199.7">2B2</text>
<text x="225.3" y="199.7">2A2</text>
<text x="240.6" y="201">GND</text>
<text x="325.9" y="201.5">1</text>
<text x="329.4" y="203.3">DIR</text>
<text x="34.2" y="206.3">D2</text>
<text x="34.2" y="209.8">D3</text>
<text x="43.7" y="206.8">4</text>
<text x="47.2" y="205">D1</text>
<text x="47.2" y="208.6">D2</text>
<text x="60.5" y="205">AVCC</text>
<text x="62.3" y="208.6">MOL</text>
<text x="70.7" y="206.8">21</text>
<text x="78.3" y="206.3">IN.L</text>
<text x="78.3" y="209.8">IN.R</text>
<text x="166.5" y="209.8">VSP</text>
<text x="194.7" y="204.5">WR</text>
<text x="194.7" y="208">IC</text>
<text x="203.9" y="205">16</text>
<text x="203.9" y="208.6">17</text>
<text x="209.4" y="206.8">2B3</text>
<text x="225.3" y="206.8">2A3</text>
<text x="233" y="208.6">32</text>
<text x="233" y="205">33</text>
<text x="240.6" y="204.5">RWR</text>
<text x="240.6" y="208">RRD</text>
<text x="314.7" y="204.5">OP</text>
<text x="325.9" y="205">2</text>
<text x="325.9" y="208.6">3</text>
<text x="329.4" y="206.8">A1</text>
<text x="342" y="206.8">/OE</text>
<text x="349.4" y="208.6">18</text>
<text x="349.4" y="205">19</text>
<text x="358.8" y="208">QH</text>
<text x="358.8" y="204.5">RA0</text>
<text x="34.2" y="213.3">D4</text>
<text x="43.7" y="210.3">5</text>
<text x="43.7" y="213.9">6</text>
<text x="47.2" y="212.1">D3</text>
<text x="47.2" y="215.6">D4</text>
<text x="59.8" y="215.6">AGND</text>
<text x="61.9" y="212.1">MOR</text>
<text x="70.7" y="213.9">19</text>
<text x="70.7" y="210.3">20</text>
<text x="117.9" y="210.3">1</text>
<text x="117.9" y="213.9">2</text>
<text x="122.4" y="211.7">D2</text>
<text x="122.4" y="215.3">D1</text>
<text x="151.8" y="215.3">D3</text>
<text x="158.7" y="213.9">15</text>
<text x="166.5" y="213.3">D3</text>
<text x="194.7" y="211.6">V5</text>
<text x="194.7" y="215.1">P_CE 19</text>
<text x="209.4" y="210.3">2B4</text>
<text x="225.3" y="210.3">2A4</text>
<text x="233" y="215.6">30</text>
<text x="240.6" y="211.6">V33</text>
<text x="240.6" y="215.1">RP_CE</text>
<text x="325.9" y="212.1">4</text>
<text x="325.9" y="215.6">5</text>
<text x="329.4" y="210.3">A2</text>
<text x="329.4" y="213.9">A3</text>
<text x="343.8" y="213.9">B2</text>
<text x="343.8" y="210.3">B1</text>
<text x="349.4" y="215.6">16</text>
<text x="349.4" y="212.1">17</text>
<text x="34.2" y="216.9">D5</text>
<text x="34.2" y="220.4">D6</text>
<text x="43.7" y="217.4">7</text>
<text x="43.7" y="220.9">8</text>
<text x="47.2" y="219.1">D5</text>
<text x="65.1" y="219.1">A1</text>
<text x="70.7" y="220.9">17</text>
<text x="70.7" y="217.4">18</text>
<text x="78.3" y="216.9">A1</text>
<text x="78.3" y="220.4">A0</text>
<text x="117.9" y="217.4">3</text>
<text x="117.9" y="220.9">4</text>
<text x="122.4" y="218.8">D0</text>
<text x="145.4" y="218.8">CLOCK</text>
<text x="158.7" y="220.9">13</text>
<text x="158.7" y="217.4">14</text>
<text x="166.5" y="216.9">OP</text>
<text x="194.7" y="218.6">F_CE 20</text>
<text x="209.4" y="217.4">2B5</text>
<text x="209.4" y="220.9">2B6</text>
<text x="225.3" y="220.9">2A6</text>
<text x="225.3" y="217.4">2A5</text>
<text x="233" y="219.1">29</text>
<text x="240.6" y="218.6">RF_CE</text>
<text x="325.9" y="219.1">6</text>
<text x="329.4" y="217.4">A4</text>
<text x="329.4" y="220.9">A5</text>
<text x="343.8" y="220.9">B4</text>
<text x="343.8" y="217.4">B3</text>
<text x="349.4" y="219.1">15</text>
<text x="34.2" y="223.9">D7</text>
<text x="41.7" y="228">10</text>
<text x="43.7" y="224.4">9</text>
<text x="47.2" y="222.7">D6</text>
<text x="47.2" y="226.2">D7</text>
<text x="63.2" y="226.2">/RD</text>
<text x="65.1" y="222.7">A0</text>
<text x="70.7" y="228">15</text>
<text x="70.7" y="224.4">16</text>
<text x="78.3" y="227.4">WR</text>
<text x="104.8" y="227.4">P_CE</text>
<text x="117.9" y="224.4">5</text>
<text x="117.9" y="228">6</text>
<text x="122.4" y="222.3">READY</text>
<text x="122.4" y="225.8">WE#</text>
<text x="151.8" y="225.8">D5</text>
<text x="151.8" y="222.3">D4</text>
<text x="158.7" y="228">11 D6</text>
<text x="158.7" y="224.4">12 D5</text>
<text x="194.7" y="222.1">GND</text>
<text x="203.9" y="226.2">22</text>
<text x="209.4" y="228">2B7</text>
<text x="225.3" y="228">2A7</text>
<text x="233" y="226.2">27</text>
<text x="240.6" y="222.1">GND</text>
<text x="325.9" y="222.7">7</text>
<text x="325.9" y="226.2">8</text>
<text x="329.4" y="224.4">A6</text>
<text x="329.4" y="228">A7</text>
<text x="343.8" y="228">B6</text>
<text x="343.8" y="224.4">B5</text>
<text x="349.4" y="226.2">13</text>
<text x="349.4" y="222.7">14</text>
<text x="34.2" y="231">IC</text>
<text x="41.7" y="231.5">11</text>
<text x="47.2" y="229.7">NC</text>
<text x="47.2" y="233.3">/IC</text>
<text x="62.5" y="229.7">/WR</text>
<text x="63.4" y="233.3">/CS</text>
<text x="70.7" y="231.5">14</text>
<text x="78.3" y="231">F_CE</text>
<text x="117.9" y="231.5">7</text>
<text x="122.4" y="229.4">CE#</text>
<text x="122.4" y="232.9">AUD OUT</text>
<text x="151.8" y="232.9">D7</text>
<text x="151.8" y="229.4">D6</text>
<text x="158.7" y="231.5">10 D7</text>
<text x="194.7" y="232.7">GND</text>
<text x="203.9" y="229.7">23</text>
<text x="203.9" y="233.3">24</text>
<text x="209.4" y="231.5">2B8</text>
<text x="225.3" y="231.5">2A8</text>
<text x="233" y="233.3">25</text>
<text x="233" y="229.7">26</text>
<text x="240.6" y="232.7">GND</text>
<text x="325.9" y="229.7">9</text>
<text x="329.4" y="231.5">A8</text>
<text x="343.8" y="231.5">B7</text>
<text x="349.4" y="233.3">11</text>
<text x="349.4" y="229.7">12</text>
<text x="34.2" y="234.5">GND 12</text>
<text x="61.8" y="236.8">/IRQ</text>
<text x="70.7" y="235">13</text>
<text x="108.3" y="234.5">GND</text>
<text x="151.7" y="236.4">NC</text>
<text x="158.7" y="235">9</text>
<text x="209.4" y="235">2DIR</text>
<text x="222.4" y="235">2OE#</text>
<text x="343.8" y="235">B8</text>
<text x="74.8" y="278.6">D5</text>
<text x="118.9" y="278.6">OP</text>
</g>
<g font-size="3.2">
<text x="225.3" y="28.6">2</text>
<text x="228.8" y="30.4">GND OUT</text>
<text x="149.7" y="47.7">2</text>
<text x="149.7" y="51.2">1</text>
<text x="285.5" y="63.9">8</text>
<text x="290" y="65.3">VSS</text>
<text x="283.5" y="92.1">16</text>
<text x="290" y="93.6">SPVSS</text>
<text x="116.1" y="154.8" transform="rotate(-90 116.1 154.8)">1</text>
<text x="205.9" y="162.7">4</text>
<text x="209.4" y="164.5">GND</text>
<text x="224.2" y="164.5">GND</text>
<text x="233" y="162.7">45</text>
<text x="320.6" y="176.8">8</text>
<text x="324.1" y="178.6">GND</text>
<text x="203.9" y="183.9">10</text>
<text x="209.4" y="185.6">GND</text>
<text x="224.2" y="185.6">GND</text>
<text x="233" y="183.9">39</text>
<text x="203.9" y="201.5">15</text>
<text x="209.4" y="203.3">GND</text>
<text x="224.2" y="203.3">GND</text>
<text x="233" y="201.5">34</text>
<text x="203.9" y="222.7">21</text>
<text x="209.4" y="224.4">GND</text>
<text x="224.2" y="224.4">GND</text>
<text x="233" y="222.7">28</text>
<text x="323.9" y="233.3">10</text>
<text x="47.2" y="236.8">GND</text>
<text x="117.9" y="235">8</text>
<text x="122.4" y="236.4">GND</text>
<text x="329.4" y="235">GND</text>
</g>
<g font-size="3.2" fill="#f00">
<text x="245.4" y="25.1">4</text>
<text x="320" y="40.6">IOVDD</text>
<text x="333.4" y="39.2">32</text>
<text x="285.5" y="60.4">7</text>
<text x="290" y="61.8">VDD</text>
<text x="285.5" y="67.5">9</text>
<text x="290" y="68.9">VREF</text>
<text x="283.5" y="88.6">15</text>
<text x="290" y="90">SPVDD</text>
<text x="350.2" y="153.9">VCC</text>
<text x="358.2" y="152.1">16</text>
<text x="205.9" y="173.3">7</text>
<text x="233" y="173.3">42</text>
<text x="209.4" y="175">VCCB</text>
<text x="222.8" y="175">VCCA</text>
<text x="341.3" y="203.3">VCC</text>
<text x="349.4" y="201.5">20</text>
<text x="149.7" y="211.7">VCC</text>
<text x="158.7" y="210.3">16</text>
<text x="203.9" y="212.1">18</text>
<text x="209.4" y="213.9">VCCB</text>
<text x="222.8" y="213.9">VCCA</text>
<text x="233" y="212.1">31</text>
</g>
</svg>
